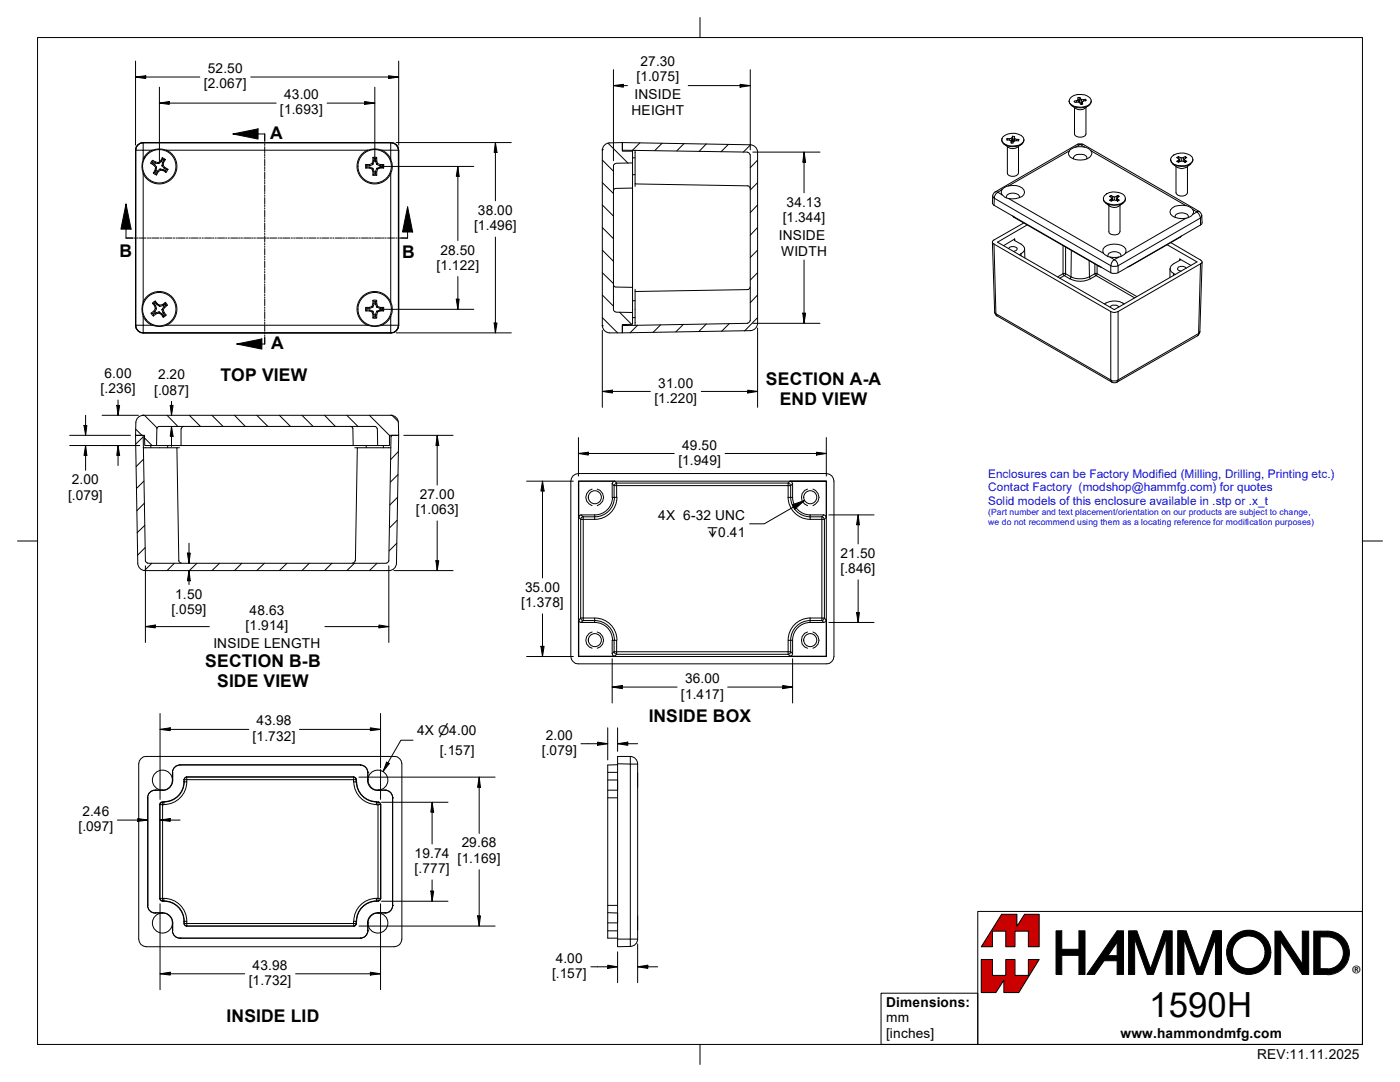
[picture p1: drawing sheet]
<svg xmlns="http://www.w3.org/2000/svg" width="279mm" height="216mm" viewBox="0 0 279 216" stroke-linecap="round" stroke-linejoin="round" font-family="sans-serif">
<!-- layer: Hatch (ANSI) -->
<g fill="none" stroke="#000" stroke-width=".2">
<path d="M120.2 36.4l2.2 2.2M120.2 31.9l2.2 2.3M121.3 28.6l4 4M127.7 28.5l-1.5 1.5M132.1 28.6l-1.4 1.4M136.5 28.6l-1.4 1.5M141 28.7l-1.5 1.5M145.4 28.8l-1.5 1.5M149.8 28.9l-1.5 1.5M151.2 36.4l-1.5 1.5M151.2 31.9l-1.5 1.6M120.2 58.9l2.2 2.2"/>
<path d="M120.2 54.4l2.2 2.2M120.2 49.9l2.2 2.2M120.2 45.4l2.2 2.2M120.2 40.9l2.2 2.2M151.2 58.9l-1.5 1.5M151.2 54.4l-1.5 1.5M151.2 49.9l-1.5 1.5M151.2 45.4l-1.5 1.5M151.2 40.9l-1.5 1.5M120.2 63.4l3.1 3M123.6 62.3l2.4 2.4M127.3 64.9l-1.6 1.5"/>
<path d="M131.8 64.8l-1.5 1.6M136.4 64.7l-1.5 1.5M141 64.6l-1.6 1.6M145.5 64.6l-1.5 1.5M151.2 63.4l-2.6 2.6M27.1 85.6l1.2 1.3M28.6 87.2l-1.5 1.4M28.6 91.6l-1.4 1.5M28.7 96l-1.5 1.5M28.8 87.4l1.6 1.5M28.8 82.9l2.6 2.5M33.3 82.9l2.2 2.2"/>
<path d="M37.8 82.9l2.2 2.2M42.3 82.9l2.2 2.2M46.8 82.9l2.2 2.2M51.2 82.9l2.3 2.2M55.8 82.9l2.2 2.2M60.3 82.9l2.2 2.2M64.8 82.9l2.1 2.2M69.2 82.9l2.2 2.2M73.7 82.9l4 4M78.3 86.9l-.3 .2M78.3 82.9l1.1 1.2M79.3 99.3l-1.5 1.5"/>
<path d="M79.4 94.7l-1.5 1.5M79.5 90.1l-1.5 1.6M28.8 100.5l-1.5 1.4M28.9 104.8l-1.5 1.5M29 109.3l-1.5 1.4M30.3 112.4l-1.5 1.5M34.8 112.4l-1.5 1.5M39.3 112.4l-1.5 1.5M43.8 112.4l-1.5 1.5M48.3 112.4l-1.5 1.5M52.8 112.4l-1.6 1.5M57.3 112.4l-1.5 1.5"/>
<path d="M61.7 112.4l-1.4 1.5M66.2 112.4l-1.4 1.5M70.7 112.4l-1.5 1.5M75.2 112.4l-1.5 1.5M79.2 108.4l-1.5 1.5M79.2 103.8l-1.5 1.5"/>
</g>
<!-- layer: Visible (ANSI) -->
<g fill="none" stroke="#000" stroke-width=".2">
<path d="M213.8 19.4a3 3 0 0 1 3.9 .5 1.25 1.25 0 0 1-1.2 1.4 3.2 3.2 0 0 1-3-.7l-.1-.5zM215.1 19.7l.2 .7M215.5 19.4v1M215.6 19.7l-.1 .7 .3 .2M215.8 19.9l-.3-.5-.4 .1v.4M216.2 19.9h-.4v.7h.2M216.7 19.8l-.5 .1v.3M27.5 28.9l.5-.3 .6-.2h49.4a1.52 1.52 0 0 1 1.6 1.6v35a1.52 1.52 0 0 1-1.6 1.4h-49.4a1.52 1.52 0 0 1-1.5-1.4v-35l.1-.7zM28.6 31.8a4 4 0 0 0 0 2.8M30.1 32.6l1 .8M30.1 32.6l.3-.1 .5 .3-.2 .2M30.4 30a3.5 3.5 0 0 0-1.8 1.8"/>
<path d="M30.4 30a4 4 0 0 1 2.8 0M30.4 32l-.3 .6M30.5 32.3l-.1 .2M30.6 34.5l.6 .4M30.9 32.8l.3 .5M30.9 34.5l.2 .1M30.9 34l-.3 .5h.3l.3-.5M31.1 33.4l.1-.1v.7h-.3zM31.1 32.3l-.1 .3h.7M31.4 34.2l.2 .1-.4 .6-.1-.3zM31.6 32.4l-1.1-.4v.3l.5 .3M31.9 33.7l.7 .1v.2h-.6z"/>
<path d="M31.9 33.7l-.5 .5M32 34l-.4 .3M32.1 32.1l-.5 .3 .1 .2 .5-.3M32.3 33.1l.5 .5M32.4 31.5l.6 .3M32.4 31.5l.1 .3-.3 .5-.1-.2zM32.4 32.4h.2v.6l-.3 .1zM32.4 32.4l.3-.5 .3-.1-.4 .6M32.5 31.8l.2 .1M32.6 33l.3 .4M32.6 33.8l.5 .3v.3l-.5-.4M32.9 33.4l.6 .4h-.3l-.4-.2z"/>
<path d="M33.2 33.9l-.1 .2M33.2 30a3.5 3.5 0 0 1 1.1 5.7 3.5 3.5 0 0 1-5.7-1.1M33.5 33.8l-.4 .6M73 32.8v.7M73.2 33v.3M73.4 30a3.5 3.5 0 0 0-1.1 5.7 3.5 3.5 0 0 0 5.7-1.1M73.4 30a4 4 0 0 1 2.8 0M73.7 33.5l.1-.2h-.6l-.2 .2h.7l.5 .2M73.7 32.8l.1 .3 .6-.3M73.8 33.3l.6 .3M74.2 33.7l.2-.1 .3 .6-.3 .1zM74.2 32.6l-.5 .2h-.7l.2 .3h.6"/>
<path d="M74.4 35h.7M74.4 31.4h.7M74.4 31.4l.3 .2v.5h-.3zM74.4 32.1l-.2 .5 .2 .2 .3-.7M74.6 34.7h.3M74.6 31.6h.3M74.7 34.2v.5l-.3 .3v-.7M74.9 32.1h.3l.2 .5-.2 .2zM74.9 32.1v-.5l.3-.2v.7M74.9 34.2l.3 .1v.7l-.3-.3zM75.2 33.6l.6-.3 .1 .2-.5 .2zM75.2 32.8l.6 .3"/>
<path d="M75.2 33.6l-.3 .6M75.4 32.6l.5 .2M75.4 33.7l-.2 .6M75.8 33.3h.6l.2 .2h-.7M75.9 32.8h.7l-.2 .3h-.6zM76.2 30a3.5 3.5 0 0 1 1.8 1.8M76.3 33v.3M76.5 32.8v.7M78 31.8a3.2 3.2 0 0 1 0 2.8M120.2 30a1.49 1.49 0 0 1 1.5-1.5l2.5-.1v1.8h2v2.3l-3.3 .1M120.2 29.8h.1M120.2 29.8v35.2"/>
<path d="M122.4 33.1v28.7l.3 .4h.2M122.9 32.6l-.4 .3-.1 .2M122.9 37.6l-.4 .2-.1 .3M126.2 32.5v5M126.2 37.5v19.8M126.2 37.5l-3.3 .1M126.2 31.5h.5M126.2 34.9h.5M126.7 30v6.7l22.5 .4M126.7 36.7v.5M149.2 30.4l.2 .1 .3 .4M149.2 37.1l.4 .2 .1 .3"/>
<path d="M149.2 30.4l-25-.4v-1.6l25.5 .5a1.49 1.49 0 0 1 1.5 1.5M149.7 30.9v33.1M151.2 30.4v34.1M198.6 38.3l-.3 .3-.2 .5v1.4l.3 .5 23.6 13.5 1.1-.1 16.5-9.5 .3-.5-.1-1.3-.1-.5-.4-.4M199.9 27.9a1.2 1.2 0 0 0 1 1.1 3.5 3.5 0 0 0 3.1-.2l.3-.9M200.2 27.3a3.1 3.1 0 0 1 4 .1l.1 .4a1.57 1.57 0 0 1-1.5 1.3 2.54 2.54 0 0 1-2.8-1v-.4zM200.2 37.6a3.3 3.3 0 0 1 4.1 .3 1.08 1.08 0 0 1-.8 1.5 3.1 3.1 0 0 1-3.5-.5 .93 .93 0 0 1 .2-1.3zM200.4 28.8a2.16 2.16 0 0 0 3.5 0M200.9 39.4v-.2a1.61 1.61 0 0 1 2.6 0v.2M201 27.6v.3M201 29.3v5.2a1.26 1.26 0 0 0 2.3 0v-5.2M201.4 27.7l.1 .3"/>
<path d="M201.8 27.6h-.8l-.1 .3 .8 .2 .2 .5M201.9 28.4h.1M202 27.4l-.2 .2 .1 .8 .2-.2M202.1 27.2v1l.1-.3M202.4 27.5l.1-.3h-.4l.1 .7 .2 .1M202.5 28.1l.1-.4-.2-.2-.1 .8M202.6 27.7l.3 .1M203.3 28.1v-.3v.3h-.9l-.2 .5-.5-.1 .1-.2M203.3 27.8h-.4v.3M213.4 20.1a1.42 1.42 0 0 0 1.5 1.4 2.39 2.39 0 0 0 2.9-1.2v-.2M213.6 29.8a3.4 3.4 0 0 1 4.1 .3 1.12 1.12 0 0 1-.7 1.6 3.8 3.8 0 0 1-3.4-.3 .95 .95 0 0 1 0-1.6zM213.8 21a2.16 2.16 0 0 0 3.5 0"/>
<path d="M214.2 31.7a.89 .89 0 0 1 1.1-.9 1.37 1.37 0 0 1 1.6 .6v.3M214.4 20.2l.1 .2h.8M214.4 21.5v5.2a1.32 1.32 0 0 0 2.3 0v-5.2M214.8 20.4v-.3l.3-.2 .1 .5M214.8 20.1l-.4 .2M215.1 28.8l-16.5 9.5M215.4 20.2l-.1 .1M216 20.3v.2M216 28.8l-.4-.1-.5 .1M216.1 28.8l23.3 13.4M216.6 20.1l.1-.3 .1 .3-.8 .2-.1 .5 .1-.3 .1 .3h-.5l-.3-.4M220.2 39.6v.1a1.45 1.45 0 0 0 1.5 1.2 3.1 3.1 0 0 0 2.8-.8l.1-.5"/>
<path d="M220.4 39.1a2.96 2.96 0 0 1 4.1 0 1.05 1.05 0 0 1-.8 1.5 3 3 0 0 1-3.5-.7v-.5zM221.7 39.8l-.3 .1 .3 .2 .7-.2M221.7 39v.4M222 39.9h.1M222.1 39.2v.8M222.4 39.3l-.7-.3-.3 .2 .5 .4M222.8 39.2l-.4 .1v.6M222.9 39.6l.2 .2M223.1 39.4v-.4l.3 .2-.3 .2-.3 .6M223.1 39l-.3 .2v.7h-.4M233.6 31.8a1.2 1.2 0 0 0 1 1.2 2.91 2.91 0 0 0 3.3-.7l.2-.5M233.9 31.2a3.1 3.1 0 0 1 4 .2l.2 .4a1.83 1.83 0 0 1-2.3 1.3 1.79 1.79 0 0 1-2.2-1.4z"/>
<path d="M234.1 32.8a2.22 2.22 0 0 0 3.5 0M234.7 33.2v5.3a1.32 1.32 0 0 0 2.3 0v-5.3M235.1 32l-.3 .2 .4 .2 .6-.3M235.2 31.2l-.1 .4M235.4 32.3l-.1-.5-.2 .2 .1 .4M235.4 32.2h.1M235.5 31.4l-.1 .8h.1M235.8 31.5l-.6-.3-.4 .2 .5 .4M236.2 31.4l-.4 .1v.6M236.2 32.2l.3 .2 .4-.2-.4-.2v.4M236.3 31.8l.2 .2M236.5 31.6v-.4l.4 .2-.6 .4v.5"/>
<path d="M236.5 31.2l-.3 .2 .1 .8-.5-.1M74.4 59.9h.7M74.4 59.9l.3 .2v.5h-.3zM122.4 56.8l.3 .4 .2 .1M122.9 57.3h3.3v5.1M126.7 57.7v.5M149.2 57.8l-22.5 .4v6.7M149.7 57.3l-.1 .2-.4 .3M198.1 48.3l.4 13.9 .1 .5 .4 .4M200.3 49l2.2-1.3-.1 .2a4.8 4.8 0 0 1 2.1 1.6 1.47 1.47 0 0 1-1 1.4M201.3 49.6a1.13 1.13 0 0 1 1.7-.1l-.1 .3-.6 .4M202.1 43.1l.3 .3 17.4 9.9"/>
<path d="M204.3 44.5l-5.9 3.4-.3 .2v.4l23.6 13.7a1.49 1.49 0 0 0 1.4 0l16.7-9.7v-.4l-.2-.2-6-3.5M204.5 49.7v1.7M205 44.9l-5.9 3.4 23.3 13.5 16.5-9.5-6-3.5M220.5 49.3a3.3 3.3 0 0 1 4.2 .4 1.43 1.43 0 0 1-1.4 1.6l-.6 .1a2.72 2.72 0 0 1-2.5-.9v-.8zM220.7 40.5a2.16 2.16 0 0 0 3.5 0M221.1 51.2a.88 .88 0 0 1 1-1 1.51 1.51 0 0 1 1.6 .7v.3M221.3 41v5.2a1.27 1.27 0 0 0 2.2 0v-5.2M222 40l-.1-.4-.2 .2 .1 .3M222.8 40l.3 .1 .3-.2-.3-.1-.1 .3M233.5 53.6v1.8M233.6 41.8a3.4 3.4 0 0 1 3.9-.5 .99 .99 0 0 1 .7 1 .99 .99 0 0 1-.7 .9 3.4 3.4 0 0 1-3.9-.5l-.1-.4zM234.6 43.4l-.1-.3a1.69 1.69 0 0 1 2.7 0l-.1 .3"/>
<path d="M235.8 47.1l-.2 .2-10.6 6M236.7 53.5a1.11 1.11 0 0 0-1.7 0v.3l.7 .3M237.7 53l-2.2-1.3 .1 .1a3.8 3.8 0 0 0-2 1.6 1.28 1.28 0 0 0 1 1.4M239.9 52.3l-.4 13.9-.2 .4-.3 .4M28.6 63.1a3.5 3.5 0 0 0 1.8 1.8M28.6 60.3a3.5 3.5 0 0 1 5.7-1.1 3.5 3.5 0 0 1-1.1 5.7M28.6 60.3a4.1 4.1 0 0 0 0 2.8M30.2 62.5l.4 .5M30.4 64.9a4 4 0 0 0 2.8 0M30.4 60.5h.3l.4 .5h-.2zM30.5 62.5l.1 .2M30.9 60.4l-.2 .1"/>
<path d="M31 61.6l-.3 .4-.5 .5h.3l.4-.3M31 60.1l-.6 .4M31.1 61l.1 .6h-.2l-.1-.6M31.2 62.6l-.1-.2-.5 .3v.4M31.2 61.6l-.3 .6-.2-.2M31.4 60.6l.5 .3v.3l-.6-.4zM31.4 60.6l-.4-.5-.1 .3 .4 .4M31.7 62.5l-.5 .1-.6 .5M31.7 62.2l.6 .4-.1 .1-.5-.2zM31.7 62.2l-.6 .2M32.3 62.6l.3 .4v.3l-.4-.6M32.3 61.8l.2 .6"/>
<path d="M32.4 60.8l.6-.5v.3l-.4 .4zM32.4 60.8l-.5 .1M32.6 61l-.7 .2M32.6 61.8l.2 .6M32.7 61.2l.2 .1-.3 .5h-.3zM32.7 61.2l.4-.4 .3 .1-.5 .4M32.8 62.8l-.2 .2M32.8 62.9l-.3-.5h.3l.3 .5M32.8 62.9h.3M32.9 60.6l.2 .3M33 60.3l.4 .6M33.1 62.9l-.5 .4"/>
<path d="M73 61.3v.7M73.2 61.6v.2M73.4 64.9a3.5 3.5 0 0 0 4.8-3.1 3.5 3.5 0 0 0-4.5-3.5 3.5 3.5 0 0 0-1.8 5.4l.9 .9 .6 .3M73.7 62l.1-.2h-.6l-.2 .2h.7l.5 .2M73.8 61.8l.6 .3M74.2 62.2l.2-.1 .3 .6-.3 .1zM74.2 61.2l-.5 .1h-.7l.2 .2h.6M74.4 63.5h.7M74.4 60.6l-.2 .6 .2 .1 .3-.7M74.4 61.3l-.6 .2-.1-.2M74.6 63.2h.3M74.6 60.1h.3"/>
<path d="M74.7 62.7v.5l-.3 .2v-.6M74.9 60.6h.3l.2 .6-.2 .1zM74.9 62.7l.3 .1v.6l-.3-.2zM75.2 60.6v-.7l-.3 .2v.5M75.2 62.1l.6-.3 .1 .2-.5 .2zM75.2 61.3l.6 .2M75.2 62.1l-.3 .6M75.4 61.2l.5 .1M75.4 62.2l-.2 .6M75.8 61.8h.6l.2 .2h-.7M75.9 61.3h.7l-.2 .2h-.6zM76.3 61.6v.2"/>
<path d="M76.5 61.3v.7M120.2 65h.1M122.9 62.3l3.3 .1v2.3l-2 .1v1.6h-2.5a1.49 1.49 0 0 1-1.5-1.5M126.2 60h.5M126.2 63.4h.5M149.7 64l-.1 .2-.4 .3M151.2 64.5a1.49 1.49 0 0 1-1.5 1.5l-25.5 .4v-1.4l25-.5M199 63.1l22.9 13.2M220.4 60.6a3.7 3.7 0 0 1 4 0M221.6 61.3a1.15 1.15 0 0 1 1.7 0M221.9 76.3l.5 .1 .5-.1M239 67l-16.1 9.3"/>
<path d="M28.4 82.9h.1M28.4 82.9h49.7M28.6 89.3h6.7l.4 22.6M28.6 82.9a1.49 1.49 0 0 0-1.5 1.4v2.6h1.7l.1 2h2.3l.1-3.4M30.1 88.9v.4M31.2 88.9h4.9M31.8 85.1l-.4 .2-.1 .3M31.8 85.1h43l.2 .1 .2 .4M33.5 88.9v.4M35.3 89.3h.5M36.1 88.9h34.4M36.1 85.5v3.4"/>
<path d="M36.7 85.1l-.4 .2-.1 .3M69.9 85.1l.3 .1 .2 .4M70.4 85.5l.1 3.4h4.9M70.8 89.3h.5M73.1 88.9v.4M76.5 88.9v.4M78 89.3h-6.7l-.4 22.6M78 82.9a1.49 1.49 0 0 1 1.5 1.4l.1 2.6h-1.9v2h-2.3l-.1-3.4M78.1 82.9h.1M114.4 94.9l.5-.3 .5-.1h49.5a1.52 1.52 0 0 1 1.5 1.5v35a1.52 1.52 0 0 1-1.5 1.5h-49.5a1.52 1.52 0 0 1-1.5-1.5v-35l.1-.6zM115.4 96h49.5h-7.2l.4 .2 .1 .3a6.4 6.4 0 0 0 .6 4.7 3.5 3.5 0 0 0 2.9 1.5M115.5 96h7.2l-.4 .2-.1 .3v2.8"/>
<path d="M122.2 99.2a3.5 3.5 0 0 1-3.5 3.5h-2.7l-.4 .2-.1 .4-.1-7.3 .1 34.9M164.9 96v35M29 111.9l-.4-25h-1.5l.4 25.5a1.49 1.49 0 0 0 1.5 1.5M29 113.9h48.6M29 111.9l.3 .4h.2M29.5 112.4h47.6M35.7 111.9l.2 .4h.3M70.9 111.9l-.1 .2-.4 .2M77.6 111.9l-.1 .2-.4 .2M77.6 111.9l.4-25h1.6l-.5 25.5a1.49 1.49 0 0 1-1.5 1.5M161.7 102.7h2.7l.3 .2 .2 .4M122.2 127.8v2.6l.1 .4 .4 .1h-7.2"/>
<path d="M122.2 127.7a3.5 3.5 0 0 0-3.5-3.5h-2.7l-.4-.1-.1-.3v7.1M161.7 124.2h2.7l.3-.1 .2-.3v7.1h-7.2l.4-.1 .1-.4v-2.6M161.7 124.2a3.5 3.5 0 0 0-3.5 3.5M164.9 130.9l-49.5 .1M28.1 151.4l.5-.4 .6-.1h49.5a1.52 1.52 0 0 1 1.5 1.5v35a1.52 1.52 0 0 1-1.5 1.5h-49.5a1.52 1.52 0 0 1-1.5-1.5v-35l.1-.6zM29.5 159.2v21.5M31 157.7a1.49 1.49 0 0 0-1.5 1.5M34.4 154.1v1.5a1.95 1.95 0 0 1-2 2.1h-1.4M34.4 155.7a2 2 0 0 0-2-2 2 2 0 0 0-2 2 2 2 0 0 0 2 2M34.5 154.1v1.5M34.5 155.7a2.06 2.06 0 0 1-2.1 2M35.9 152.6h36"/>
<path d="M36.7 156a4 4 0 0 1-4 4M36.7 155.5v.5M37.2 155h33.4M37.2 155.1l-.4 .2v.2M70.6 155.1h.3l.2 .4M71.1 155.5v.5M71.2 156a4 4 0 0 0 4 4M71.9 152.7a1.49 1.49 0 0 1 1.5 1.4M71.9 152.7h-36a1.49 1.49 0 0 0-1.5 1.4M73.3 155.7a2.06 2.06 0 0 0 2.1 2M73.4 154.1a2.93 2.93 0 0 0 1.3 3.4l.7 .2M73.4 155.7a2 2 0 0 1 2-2 2 2 0 0 1 2 2 2 2 0 0 1-2 2"/>
<path d="M75.4 157.7h1.5a1.49 1.49 0 0 1 1.5 1.5M75.4 157.7h.1M78.4 159.2v21.5M121.3 157.7h2M123.3 152.6l-2 .1v34.5h2M127.3 152.4a1.49 1.49 0 0 0-1.5-1.5h-2.5v38l2.5-.1a1.49 1.49 0 0 0 1.5-1.4M127.3 154.2v2.9M127.3 154.2v31.3M127.3 152.5v1.7M32.4 160l-.5 .3v.2v18.8l.2 .4 .3 .1M32.4 179.8h.3M32.4 160h.3"/>
<path d="M32.7 179.8a4 4 0 0 1 4 4M75.1 160l.6 .1 .2 .4M75.5 179.8a4 4 0 0 0-4.3 4M75.9 179.3l-.2 .4-.2 .1M76 160.5v18.8M29.5 180.7a1.49 1.49 0 0 0 1.5 1.5M31 182.1a2.91 2.91 0 0 1 3.2 1l.3 1.1M31 182.2h1.4a1.95 1.95 0 0 1 2 1.9v1.6M32.4 182.2a2 2 0 0 0-2 2 2 2 0 0 0 2 2 2 2 0 0 0 2-2M34.4 185.7a1.49 1.49 0 0 0 1.5 1.5h36M34.5 184.1v1.6M36.7 183.8v.5"/>
<path d="M36.8 184.3v.2l.4 .3h33.4M71.1 184.3l-.2 .4-.3 .1M71.1 183.8v.5M73.4 185.7a1.49 1.49 0 0 1-1.5 1.5M75.4 182.1a2.06 2.06 0 0 0-2.1 2.1M75.4 182.2a2 2 0 0 1 2 2 2 2 0 0 1-2 2 2 2 0 0 1-2-2M75.4 182.2h.1M75.4 182.2a2.06 2.06 0 0 0-2 1.9v1.6M75.4 182.1h1.5M78.4 180.7a1.49 1.49 0 0 1-1.5 1.5h-1.5M121.3 182.1l2 .1M127.3 182.8v2.7"/>
<path d="M127.3 185.5v1.9"/>
<circle cx="31.8" cy="33.2" r="3.3"/>
<circle cx="74.8" cy="33.2" r="3.3"/>
<circle cx="31.8" cy="61.7" r="3.3"/>
<circle cx="74.8" cy="61.7" r="3.3"/>
<circle cx="118.7" cy="99.2" r="1.3"/>
<circle cx="161.7" cy="99.2" r="1.3"/>
<circle cx="118.7" cy="127.7" r="1.3"/>
<circle cx="161.7" cy="127.7" r="1.3"/>
</g>
<!-- layer: Visible Narrow (ANSI) -->
<g fill="none" stroke="#000" stroke-width=".2">
<path d="M27.1 30h3.3M28.6 28.4v3.4M28.6 34.6v25.7M33.2 30h40.2M76.2 30h3.4M78 28.5a1.52 1.52 0 0 1 1.5 1.5v34.9M78 28.5h-49.4a1.52 1.52 0 0 0-1.5 1.5v34.9M78 28.5v3.3M78 34.6v25.7M78 28.4v.1M198.6 38.3l.5 .1M199.1 38.4l-.3 .3-.4 .9-.3-.5"/>
<path d="M199.1 38.4l.9 .5M200 37.8l-.9 .6M201.3 39.6l18.9 10.9M213.4 30.1l-12.1 7M214.7 29.3l.9-.5 .8 .5M215.1 28.8h1M217.7 30.1l19 10.9M198.4 41v-1.4l23.3 13.4v1.4M198.4 48.7l.4 13.9 22.9 13.2v-13.6M202.4 43.2v.2M202.5 47.7v.3M203.8 50.6v.5"/>
<path d="M211.5 55.5l.9-.5 1.1 .6M212.2 54.6h.5l-.1 .3-.2 .1zM212.2 49v5.6l-1.1 .6M212.7 49.3v5.3M213.8 50l-.1 5.2-1-.6M217.4 52v3.2M217.4 55.2l.2 .4M217.4 55.2a4.5 4.5 0 0 1-3.7 0l-.2 .4a4.4 4.4 0 0 0 4.1 0M218.5 54.6h.4v.3l-.1 .1zM218.5 52.7v1.9l-1.1 .6M218.8 55l-1.2 .6M218.8 55l7.6 4.4"/>
<path d="M218.9 53v1.6l8 4.6M219.3 53v.1M221.6 51.3l.8 .5M222.1 52.1l.3-.3 .4 .3 .3 .9-.3 .1-1.1-.1zM223.3 51.3l-.9 .5M225.4 53.1h.1M234.2 54.5v.5M235.5 51.7v.2M235.6 47.2v.1M236.7 43.6l-12.1 6.9M238 41.8l.9 .5-.9 .5M239.4 42.2l-.5 .1 .3 .3 .4 .9 .2-.4"/>
<path d="M239.6 44.9v-1.4l-16.5 9.5v1.4M239.6 52.6l-.4 13.9-16.1 9.3v-13.6M27.1 64.9a1.52 1.52 0 0 0 1.5 1.5M27.1 64.9h3.3M27.1 64.9v.1M28.6 66.4h.1M28.6 66.4h49.4M28.6 63.1v3.3M33.2 64.9h40.2M76.2 64.9h3.3M78 63.1v3.3a1.52 1.52 0 0 0 1.5-1.5M79.5 64.9l.1 .1"/>
<path d="M198.5 62.2l.5 .9M221.9 76.3l-.2-.2v-.3a1.49 1.49 0 0 0 1.4 0v.3l-.2 .2M239.5 66.2l-.5 .8M122.2 99.3h.4M122.2 96.5l.4 .4M122.6 96.9h34.7v2.4M122.6 99.2a3.9 3.9 0 0 1-3.9 3.9h-2.3M122.7 96l.4 .4M123.1 96.4l-.5 .5M123.1 96.4v2.9h-.5v-2.4M123.1 96.4h34.2M123.1 99.2a4.4 4.4 0 0 1-4.4 4.4"/>
<path d="M157.3 96.4l.4 .2 .1 .3M157.3 96.4v.5h.5M157.3 99.3h.9M157.3 99.2a4.4 4.4 0 0 0 4.4 4.4M157.7 96l-.4 .4M157.8 96.9a6.2 6.2 0 0 0 .7 4.5 3.9 3.9 0 0 0 3.2 1.7M158.2 96.5l-.4 .4M115.5 103.3l.4 .3M115.9 103.6v19.7M116 102.7l.4 .4M116.4 103.1l-.4 .2-.1 .3M116.4 103.1v.5h-.5"/>
<path d="M118.7 103.6h-2.3v20.2M118.7 102.7v.9M161.7 102.7v.4M164 103.1l.3 .2 .2 .3M164 103.1h-2.3v.5h2.8M164 103.1v20.2h-2.3v.9M164.4 102.7l-.4 .4M164.5 103.6v19.7M164.9 103.3l-.4 .3M115.9 123.3l.1 .4 .4 .1M115.9 123.3h2.8v.5h-2.3M115.9 123.3l-.4 .5"/>
<path d="M116.4 123.8l-.4 .4M118.7 124.2v-.4a3.9 3.9 0 0 1 3.9 3.9M118.7 123.3a4.4 4.4 0 0 1 4.4 4.4M122.2 127.8h.9v2.2h34.7M122.6 130l.1 .4 .4 .2M122.6 130h.5v.6M122.6 127.8v2.2M122.6 130l-.4 .4M123.1 130.6h34.2M123.1 130.6l-.4 .3M157.3 130.6l.4 .3M157.8 130l-.1 .4-.4 .2"/>
<path d="M157.8 130v-2.2h-.5v2.8M157.8 130l.4 .4M157.8 127.8h.4M161.7 123.8h2.3M161.7 123.3a4.4 4.4 0 0 0-4.4 4.4M161.7 123.8a3.9 3.9 0 0 0-3.9 3.9M164 123.8l.4 .4M164.5 123.3l-.2 .4-.3 .1M164.5 123.3h-.5v.5M164.5 123.3l.4 .5M29.5 159.2h.1M31 157.7h.1"/>
<path d="M32.4 157.7h.1M34.4 155.6h.1M34.4 154.1h.1M35.9 152.6v.1M36.7 156h.1M36.7 155.5h.1M36.8 155.5l.5 .1M36.8 155.5v.5h.5v-.4M36.8 156a4 4 0 0 1-4.1 4M37.2 155.1l.1 .5M37.2 155.1l-.3 .1-.1 .3M37.2 155.1h33.4"/>
<path d="M37.2 155v.1M37.3 156a4.5 4.5 0 0 1-4.6 4.5M37.3 155.6h33.2M70.5 155.6v.4h.6M70.6 156a4.5 4.5 0 0 0 4.6 4.5M70.6 155.1l-.1 .5M70.6 155.1l.3 .1 .2 .3M70.6 155v.1M71.1 155.5l-.6 .1M71.1 155.5v.5M71.1 155.5h.1M71.1 156a4 4 0 0 0 4.1 4l-.1 .1"/>
<path d="M71.9 152.6v.1M73.4 154.1h.1M73.4 155.6h.1M75.4 157.7h.1M76.9 157.7h.1M78.4 159.2h.1M121.3 155.6h2M121.3 159.2h2M121.3 154.1h2M123.3 152.4l2.5 .1M125.8 150.9v1.6M125.8 152.5v36.3"/>
<path d="M125.8 152.5h1.5M31.9 179.3h.1M31.9 160.5h.1M31.9 160.5l.5 .1M31.9 179.3l.2 .3 .3 .2M31.9 160.5v18.8M32.4 160.1v.5M32.4 160.1l-.3 .1-.2 .3M32.4 160.1h.3M32.4 160v.1M32.4 179.8h.1M32.4 179.3v.5"/>
<path d="M32.4 179.3h.3v.5h-.3M32.4 179.3h-.5M32.4 160.6v18.7M32.7 160v.6h-.3M32.7 179.8h.1M32.7 179.8a4 4 0 0 1 4.1 4M32.7 179.3a4.5 4.5 0 0 1 4.6 4.5M75.1 179.3v.5M75.1 179.3h.3M75.2 179.3a4.5 4.5 0 0 0-4.6 4.5M75.4 179.3h.5M75.4 179.3l.1 .5"/>
<path d="M75.4 160.6v18.7M75.5 160.1l-.1 .5M75.5 160.1h-.4v.5h.3M75.5 179.8a4.1 4.1 0 0 0-4.4 4M75.5 160.1l.3 .1 .1 .3M75.5 160v.1M75.5 179.8h.1M75.9 160.5l-.5 .1M75.9 179.3l-.1 .3-.3 .2M75.9 160.5v18.8M75.9 179.3h.1M75.9 160.5h.1"/>
<path d="M29.5 180.7h.1M31 182.1v.1M32.4 182.1v.1M34.4 185.7h.1M34.4 184.1h.1M35.9 187.2h.1M36.7 183.8h.6v.5M36.7 184.3h.1M36.8 184.3l.1 .4 .3 .1M36.8 183.8v.5M37.2 184.8h.1M37.2 184.8h33.4"/>
<path d="M37.3 184.3l-.1 .5M37.3 184.3h-.5M37.3 184.3h33.2M70.5 184.3h.6M70.5 184.3v-.5h.6v.5M70.5 184.3l.1 .5M70.6 184.8h.1M71.1 184.3l-.2 .4-.3 .1M71.1 183.8h.1M71.1 184.3h.1M71.9 187.2h.1M73.4 184.1h.1"/>
<path d="M73.4 185.7h.1M75.4 182.1v.1M76.9 182.1v.1M78.4 180.7h.1M121.3 185.7h2M121.3 184.1h2M121.3 180.7h2M123.3 187.4h4"/>
</g>
<!-- layer: Hidden Narrow (ANSI) -->
<path d="M118.2 97.6a1.71 1.71 0 0 0-1.3 1.7 1.71 1.71 0 0 0 1.3 1.6M119.2 97.6a1.71 1.71 0 0 1 1.3 1.7 1.71 1.71 0 0 1-1.3 1.6M161.2 97.6a1.73 1.73 0 0 0-1.2 1.7 1.73 1.73 0 0 0 1.2 1.6M162.2 97.6a1.73 1.73 0 0 1 1.2 1.7 1.73 1.73 0 0 1-1.2 1.6M118.2 126.1a1.67 1.67 0 0 0-1.3 1.6 1.67 1.67 0 0 0 1.3 1.6M119.2 126.1a1.67 1.67 0 0 1 1.3 1.6 1.67 1.67 0 0 1-1.3 1.6M161.2 126.1a1.69 1.69 0 0 0-1.2 1.6 1.69 1.69 0 0 0 1.2 1.6M162.2 126.1a1.69 1.69 0 0 1 1.2 1.6 1.69 1.69 0 0 1-1.2 1.6" fill="none" stroke="#000" stroke-width=".2"/>
<!-- layer: Hatch (ANSI) -->
<g fill="#ca0000">
<path d="M199.9 182.4h3v2.4l1.6-2.4h2.9v6.5h-2.2v-3.1h-2.6v3.1h-1.9v-3.1h-2.6v3.1h-2.3z" fill-rule="evenodd"/>
<path d="M195.8 191.5h2.3v3.1h2.6v-3.1h1.9v3.1h2.6v-3.1h2.2l-4.1 6.6h-3v-2.5l-1.5 2.5h-3z" fill-rule="evenodd"/>
</g>
<g fill="#000">
<path d="M210.8 185.7h1.1v3.7h3.4v-3.7h1.2v8.7h-1.2v-3.8h-3.4v3.8h-1.1z" fill-rule="evenodd"/>
<path d="M222.9 188l-1.8 2.7h1.8zM222.9 185.7l-6 8.7h1.5l1.9-2.7h2.6v2.7h1.3v-8.7z" fill-rule="evenodd"/>
<path d="M225.2 185.7h1.7l2.7 7.6 2.7-7.6h1.6v8.7h-1.2v-7.1l-2.5 7.1h-1.2l-2.6-7.1v7.1h-1.2z" fill-rule="evenodd"/>
<path d="M235.1 185.7h1.6l2.8 7.6 2.6-7.6h1.7v8.7h-1.2v-7.1l-2.6 7.1h-1.2l-2.5-7.1v7.1h-1.2z" fill-rule="evenodd"/>
<path d="M245.9 190a3.3 3.3 0 0 0 6.5 0 3.3 3.3 0 0 0-6.5 0zM244.8 190a4.4 4.4 0 0 0 8.8 0 4.4 4.4 0 0 0-8.8 0z" fill-rule="evenodd"/>
<path d="M254.4 185.8h1.2l4.3 6.5v-6.5h1.3v8.6h-1.3l-4.3-6.5v6.5h-1.2z" fill-rule="evenodd"/>
<path d="M263.5 186.9v6.4a5.2 5.2 0 0 0 2.9-.3 3.2 3.2 0 0 0 1.6-3.6 3.2 3.2 0 0 0-3.1-2.5zM262.2 185.8v8.6h2.7a4.3 4.3 0 0 0 4.4-4.3 4.3 4.3 0 0 0-4.4-4.3z" fill-rule="evenodd"/>
</g>
<!-- layer: Section Line (ANSI) -->
<g fill="none" stroke="#000" stroke-width=".2">
<path d="M46.5 26.7l5-1v2zM46.5 26.7h6.3v1.4M52.8 28.3v.3M52.8 28.8v.2M52.8 29.3v1.3M52.8 30.8v.3M52.8 31.3v.3M52.8 31.8v1.3M52.8 33.3v.4M52.8 33.8v.3M52.8 34.4v1.3M52.8 35.9v.3"/>
<path d="M52.8 36.4v.2M52.8 36.9v1.3M52.8 38.4v.3M52.8 38.9v.3M52.8 39.4v1.4M25.1 40.7l1.1 5h-2.1zM25.1 40.7v6.8h1.4M26.8 47.5h.3M27.2 47.5h.4M27.7 47.5h1.4M29.4 47.5h.3M29.8 47.5h.4"/>
<path d="M30.4 47.5h1.3M32 47.5h.3M32.5 47.5h.3M33 47.5h1.4M34.6 47.5h.3M35.1 47.5h.3M35.6 47.5h1.4M37.2 47.5h.3M37.7 47.5h.3M38.2 47.5h1.4M39.8 47.5h.3M40.3 47.5h.3"/>
<path d="M40.8 47.5h1.4M42.4 47.5h.3M42.9 47.5h.3M43.4 47.5h1.4M45 47.5h.3M45.5 47.5h.3M46 47.5h1.4M47.6 47.5h.3M48.1 47.5h.3M48.6 47.5h1.4M50.2 47.5h.3M50.7 47.5h.3"/>
<path d="M51.2 47.5h1.4M52.8 41v.2M52.8 41.5v.2M52.8 42v1.3M52.8 43.5v.3M52.8 44v.3M52.8 44.5v1.3M52.8 46v.3M52.8 46.5v.3M52.8 47.1v1.2M52.8 48.6v.2M52.8 49.1v.2"/>
<path d="M52.8 49.6v1.3M52.8 51.1v.3M52.8 51.6v.3M52.8 52.1v1.3M52.8 53.7v.2M52.8 54.2v.2M52.8 54.7v1.2M52.8 56.2v.3M52.8 56.7v.3M52.8 57.2v1.3M52.8 58.7v.3M52.8 59.2v.3"/>
<path d="M52.8 59.7v1.3M52.9 47.5h.2M53.3 47.5h.4M53.8 47.5h1.4M55.5 47.5h.3M55.9 47.5h.4M56.5 47.5h1.3M58.1 47.5h.3M58.6 47.5h.3M59.1 47.5h1.4M60.7 47.5h.3M61.2 47.5h.3"/>
<path d="M61.7 47.5h1.4M63.3 47.5h.3M63.8 47.5h.3M64.3 47.5h1.4M65.9 47.5h.3M66.4 47.5h.3M66.9 47.5h1.4M68.5 47.5h.3M69 47.5h.3M69.5 47.5h1.4M71.1 47.5h.3M71.6 47.5h.3"/>
<path d="M72.1 47.5h1.4M73.7 47.5h.3M74.2 47.5h.3M74.7 47.5h1.4M76.3 47.5h.3M76.8 47.5h.3M77.3 47.5h1.4M79 47.5h.2M79.4 47.5h.4M81.3 41.3l1.1 5h-2.1zM81.3 41.3v6.2h-1.4M47.2 68.6l5.1-1v2.1z"/>
<path d="M52.8 61.3v.2M52.8 61.8v.2M52.8 62.2v1.4M52.8 63.8v.3M52.8 64.3v.3M52.8 64.8v1.3M52.8 66.4v.2M52.8 66.9v.2M52.8 67.3v1.3h-5.6"/>
</g>
<path d="M46.5 26.7l5-1v2zM25.1 40.7l1.1 5h-2.1zM81.3 41.3l1.1 5h-2.1zM47.2 68.6l5.1-1v2.1z" fill="#000"/>
<!-- layer: Sketch Geometry (ANSI) -->
<g fill="none" stroke="#000" stroke-width=".2">
<path d="M7.5 7.5h264.4v200.9h-264.4zM139.7 3.5v4M3.5 107.9h4M271.9 107.9h4M175.8 198.2h19.3v10.2h-19.3zM195.1 181.9h76.8v26.5h-76.8zM195.8 191.5h2.3v3.1h2.6v-3.1h1.9v3.1h2.6v-3.1h2.2l-4.1 6.6h-3v-2.5l-1.5 2.5h-3zM199.9 182.4h3v2.4l1.6-2.4h2.9v6.5h-2.2v-3.1h-2.6v3.1h-1.9v-3.1h-2.6v3.1h-2.3zM210.8 185.7h1.1v3.7h3.4v-3.7h1.2v8.7h-1.2v-3.8h-3.4v3.8h-1.1zM220.3 191.7h2.6v2.7h1.3v-8.7h-1.3l-6 8.7h1.5l1.9-2.7M222.9 188v2.7h-1.8zM225.2 185.7h1.7l2.7 7.6 2.7-7.6h1.6v8.7h-1.2v-7.1l-2.5 7.1h-1.2l-2.6-7.1v7.1h-1.2z"/>
<path d="M235.1 185.7h1.6l2.8 7.6 2.6-7.6h1.7v8.7h-1.2v-7.1l-2.6 7.1h-1.2l-2.5-7.1v7.1h-1.2zM236.2 185.7h-1.1v8.7h1.1M242.6 194.4h1.1M242.6 185.7h1.1M254.4 185.8h1.2l4.3 6.5v-6.5h1.3v8.6h-1.3l-4.3-6.5v6.5h-1.2zM264.9 194.4h-2.7v-8.6a9.6 9.6 0 0 1 4.9 .6 4.3 4.3 0 0 1 2.1 4.9 4.3 4.3 0 0 1-4.2 3.2M264.9 186.9h-1.4v6.4h1.4M265 186.9a3.2 3.2 0 0 1 3.1 3.3 3.2 3.2 0 0 1-3.1 3.2M139.7 208.4v4"/>
<circle cx="249.2" cy="190" r="4.4"/>
<circle cx="249.2" cy="190" r="3.3"/>
</g>
<!-- layer: Dimension (ANSI) -->
<g fill="none" stroke="#000" stroke-width=".2">
<path d="M27.1 15.4l2-.3v.6zM27.1 15.4h12.8M27.1 12.2v16.8M31.8 17.4v14.8M50 15.4h29.6M74.8 17.4v14.8M77.5 15.1l2.1 .3-2.1 .3zM79.6 12.2v16.8M122.4 17.1l2-.3v.6zM122.4 17.1h2.8M122.4 13.9v18.2M137.4 17.1h12.3"/>
<path d="M147.7 16.8l2 .3-2 .3zM149.7 13.9v16M31.8 20.6l2-.3v.5zM31.8 20.6h23.3M65.3 20.6h9.5M72.8 20.3l2 .3-2 .2zM75.8 33.2h18.8M79.1 28.4h22.9M91.4 33.2l.2 2h-.5zM91.4 33.2v14.8M98.9 28.4l.3 2h-.6zM98.9 28.4v11.7"/>
<path d="M150.2 30.4h13.4M160.5 30.4l.3 2h-.6zM160.5 30.4v8.1M91.1 59.7h.5l-.2 2zM91.4 55.2v6.5M98.9 47.3v19.1M160.5 51.9v12.6M23.6 79.8v3.1M75.8 61.7h18.8M79.1 66.4h22.9M98.6 64.5h.6l-.3 1.9zM120.2 78.1l2-.2v.5z"/>
<path d="M120.2 78.1h9.6M120.2 65.9v15.4M140 78.1h11.2M149.2 77.9l2 .2-2 .3zM150.2 64.5h13.4M151.2 65.5v15.8M160.2 62.5h.6l-.3 2zM13.9 86.9h12.1M13.9 88.9h14M16.8 84.9h.5l-.2 2zM17.1 88.9l.2 2h-.5zM17.1 82.9v4"/>
<path d="M17.1 88.9v5M20.4 82.9h7.2M23.3 80.9h.6l-.3 2zM23.6 88.9l.3 2h-.6zM23.6 88.9v4M34 80.9h.5l-.3 2zM34.2 85.1l.3 2h-.5zM34.2 80.1v2.8M34.2 85.1v4M80.6 86.9h9.8M87.2 86.9l.4 2h-.6zM87.2 86.9v9.9"/>
<path d="M105.1 96h9.3M108.3 96l.3 2h-.7zM108.3 96v19.3M115.4 90.5l2-.3v.6zM115.4 90.5h19.2M115.4 87.3v7.7M144.7 90.5h20.2M162.9 90.2l2 .3-2 .3zM164.9 87.3v7.7M29 112.9v15.3M37.4 110.4h.6l-.3 2zM37.7 113.9l.3 2h-.6z"/>
<path d="M37.7 108.4v4M37.7 113.9v2.7M77.6 112.9v15.3M78.6 113.9h11.8M87 111.9h.6l-.4 2zM87.2 103.9v10M165.4 102.7h9M171.3 102.7l.2 2h-.6zM171.3 102.7v5.8M171.3 115.7v8.5M29 125l2-.3v.6zM29 125h12.8"/>
<path d="M64.8 125h12.8M75.6 124.7l2 .3-2 .3zM105.1 131h9.3M107.9 129h.7l-.3 2zM108.3 122.5v8.5M122.2 137.1l2-.3v.6zM122.2 137.1h12.9M122.2 131.4v8.9M145.2 137.1h13M156.2 136.8l2 .3-2 .3zM158.2 131.4v8.9M165.4 124.2h9"/>
<path d="M170.9 122.2h.6l-.2 2zM31.9 145.5l2.1-.3v.6zM31.9 142.4v17.1M31.9 145.5h17.8M59.8 145.5h16.1M71.6 155.1h27.2M73.9 145.2l2 .3-2 .3zM75.9 142.4v10.8M75.9 153.5v6M77.2 152.1l.5 .2-1.2 1.6zM82.4 147.7h-2.4l-3.5 6.2M95.6 155.1l.3 2h-.6z"/>
<path d="M95.6 155.1v11.2M116 148.4h5.3M119.3 148.1l2 .3-2 .3zM121.3 145.2v6.4M123.3 148.4l2-.3v.6zM123.3 145.2v4.7M123.3 148.4h4M23.4 163.6h6.1M27.5 163.3l2 .3-2 .3zM31.9 163.6l2.1-.3v.6zM31.9 163.6h4M76.1 179.8h13.3"/>
<path d="M76.1 160.1h13.3M86 177.8h.6l-.4 2zM86.2 160.1l.4 2h-.6zM86.2 160.1v8.3M86.2 175.6v4.2M95.6 173.5v11.3M31.9 194.3l2.1-.3v.6zM31.9 194.3h16.9M31.9 180.3v17.2M59 194.3h16.9M71.6 184.8h27.2M73.9 194l2 .3-2 .3z"/>
<path d="M75.9 180.3v17.2M95.3 182.8h.6l-.3 2zM117.9 192.9h5.4M121.3 192.6l2 .3-2 .3zM123.3 189.9v6.2M127.3 192.9l2-.3v.6zM127.3 192.9h4M127.3 188.3v7.8"/>
</g>
<g fill="#000">
<path d="M27.1 15.4l2-.3v.6zM77.5 15.1l2.1 .3-2.1 .3zM122.4 17.1l2-.3v.6zM147.7 16.8l2 .3-2 .3zM31.8 20.6l2-.3v.5zM72.8 20.3l2 .3-2 .2zM91.4 33.2l.2 2h-.5zM98.9 28.4l.3 2h-.6zM160.5 30.4l.3 2h-.6zM91.1 59.7h.5l-.2 2zM98.6 64.5h.6l-.3 1.9zM120.2 78.1l2-.2v.5z"/>
<path d="M149.2 77.9l2 .2-2 .3zM160.2 62.5h.6l-.3 2zM16.8 84.9h.5l-.2 2zM17.1 88.9l.2 2h-.5zM23.3 80.9h.6l-.3 2zM23.6 88.9l.3 2h-.6zM34 80.9h.5l-.3 2zM34.2 85.1l.3 2h-.5zM87.2 86.9l.4 2h-.6zM108.3 96l.3 2h-.7zM115.4 90.5l2-.3v.6zM162.9 90.2l2 .3-2 .3z"/>
<path d="M37.4 110.4h.6l-.3 2zM37.7 113.9l.3 2h-.6zM87 111.9h.6l-.4 2zM171.3 102.7l.2 2h-.6zM29 125l2-.3v.6zM75.6 124.7l2 .3-2 .3zM107.9 129h.7l-.3 2zM122.2 137.1l2-.3v.6zM156.2 136.8l2 .3-2 .3zM170.9 122.2h.6l-.2 2zM31.9 145.5l2.1-.3v.6zM73.9 145.2l2 .3-2 .3z"/>
<path d="M77.2 152.1l.5 .2-1.2 1.6zM95.6 155.1l.3 2h-.6zM119.3 148.1l2 .3-2 .3zM123.3 148.4l2-.3v.6zM27.5 163.3l2 .3-2 .3zM31.9 163.6l2.1-.3v.6zM86 177.8h.6l-.4 2zM86.2 160.1l.4 2h-.6zM31.9 194.3l2.1-.3v.6zM73.9 194l2 .3-2 .3zM95.3 182.8h.6l-.3 2zM121.3 192.6l2 .3-2 .3z"/>
<path d="M127.3 192.9l2-.3v.6z"/>
</g>
<!-- layer: Symbol (ANSI) -->
<path d="M160.5 99.9l-8 4.6h-2.9M158.1 100.7l2.4-.8-1.9 1.7z" fill="none" stroke="#000" stroke-width=".2"/>
<path d="M158.1 100.7l2.4-.8-1.9 1.7z" fill="#000"/>
<text font-size="6.9" x="229.4" y="203">1590H</text>
<text font-size="4.2" x="269.6" y="195.6">®</text>
<g font-size="3.5">
<text x="53.9" y="27.7">A</text>
<text x="23.9" y="51.3">B</text>
<text x="80.3" y="51.4">B</text>
<text x="54.1" y="69.7">A</text>
<text x="44" y="76">TOP VIEW</text>
<text x="152.8" y="76.8">SECTION A-A</text>
<text x="155.6" y="80.8">END VIEW</text>
<text x="41" y="133.2">SECTION B-B</text>
<text x="43.3" y="137.2">SIDE VIEW</text>
<text x="129.5" y="144.1">INSIDE BOX</text>
<text x="45.2" y="204">INSIDE LID</text>
</g>
<g font-size="2.7">
<text x="40.7" y="17.7">[2.067]</text>
<text x="41.5" y="14.6">52.50</text>
<text x="127" y="16.3">[1.075]</text>
<text x="127.8" y="13.2">27.30</text>
<text x="55.9" y="22.8">[1.693]</text>
<text x="56.7" y="19.7">43.00</text>
<text x="126" y="23">HEIGHT</text>
<text x="126.6" y="19.8">INSIDE</text>
<text x="157" y="41.3">34.13</text>
<text x="94.6" y="45.9">[1.496]</text>
<text x="95.4" y="42.9">38.00</text>
<text x="155.4" y="47.9">INSIDE</text>
<text x="156.2" y="44.3">[1.344]</text>
<text x="87.1" y="53.8">[1.122]</text>
<text x="87.9" y="50.8">28.50</text>
<text x="155.9" y="51.1">WIDTH</text>
<text x="20.8" y="75.4">6.00</text>
<text x="31.6" y="75.7">2.20</text>
<text x="131.4" y="77.3">31.00</text>
<text x="20.1" y="78.4">[.236]</text>
<text x="30.7" y="78.7">[.087]</text>
<text x="130.6" y="80.4">[1.220]</text>
<text x="136.1" y="89.7">49.50</text>
<text x="135.4" y="92.8">[1.949]</text>
<text x="13.6" y="99.7">[.079]</text>
<text x="14.4" y="96.6">2.00</text>
<text x="83.8" y="99.6">27.00</text>
<text x="83" y="102.6">[1.063]</text>
<text x="131.4" y="103.7">4X 6-32 UNC</text>
<text x="167.8" y="111.3">21.50</text>
<text x="35" y="119.4">1.50</text>
<text x="104.8" y="118.1">35.00</text>
<text x="167.8" y="114.4">[.846]</text>
<text x="34.2" y="122.5">[.059]</text>
<text x="49" y="125.7">[1.914]</text>
<text x="49.8" y="122.7">48.63</text>
<text x="104" y="121.2">[1.378]</text>
<text x="42.6" y="129.3">INSIDE LENGTH</text>
<text x="136.7" y="136.3">36.00</text>
<text x="135.9" y="139.4">[1.417]</text>
<text x="50.4" y="147.8">[1.732]</text>
<text x="51.2" y="144.7">43.98</text>
<text x="83.2" y="146.7">4X ⌀4.00</text>
<text x="108.9" y="147.6">2.00</text>
<text x="87.8" y="150.6">[.157]</text>
<text x="108.1" y="150.7">[.079]</text>
<text x="15.7" y="165.9">[.097]</text>
<text x="16.4" y="162.8">2.46</text>
<text x="82.7" y="171.2">19.74</text>
<text x="91.3" y="172.1">[1.169]</text>
<text x="92.1" y="169.1">29.68</text>
<text x="82.7" y="174.2">[.777]</text>
<text x="49.7" y="196.5">[1.732]</text>
<text x="50.4" y="193.5">43.98</text>
<text x="110.2" y="195.1">[.157]</text>
<text x="110.9" y="192.1">4.00</text>
<text x="176.8" y="200.9">Dimensions:</text>
<text x="176.8" y="204">mm</text>
<text x="176.8" y="207.2">[inches]</text>
<text x="223.6" y="207.1">www.hammondmfg.com</text>
<text x="250.9" y="211.3">REV:11.11.2025</text>
</g>
<text font-size="2.6" x="141" y="107.3">↧0.41</text>
<g font-size="2.3" fill="#00f">
<text x="197.2" y="95.4">Enclosures can be Factory Modified (Milling, Drilling, Printing etc.)</text>
<text x="197.2" y="98">Contact Factory (modshop@hammfg.com) for quotes</text>
<text x="197.2" y="100.7">Solid models of this enclosure available in .stp or .x_t</text>
</g>
<g font-size="1.7" fill="#00f">
<text x="197.2" y="102.8">(Part number and text placement/orientation on our products are subject to change,</text>
<text x="197.2" y="104.8">we do not recommend using them as a locating reference for modification purposes)</text>
</g>
</svg>
